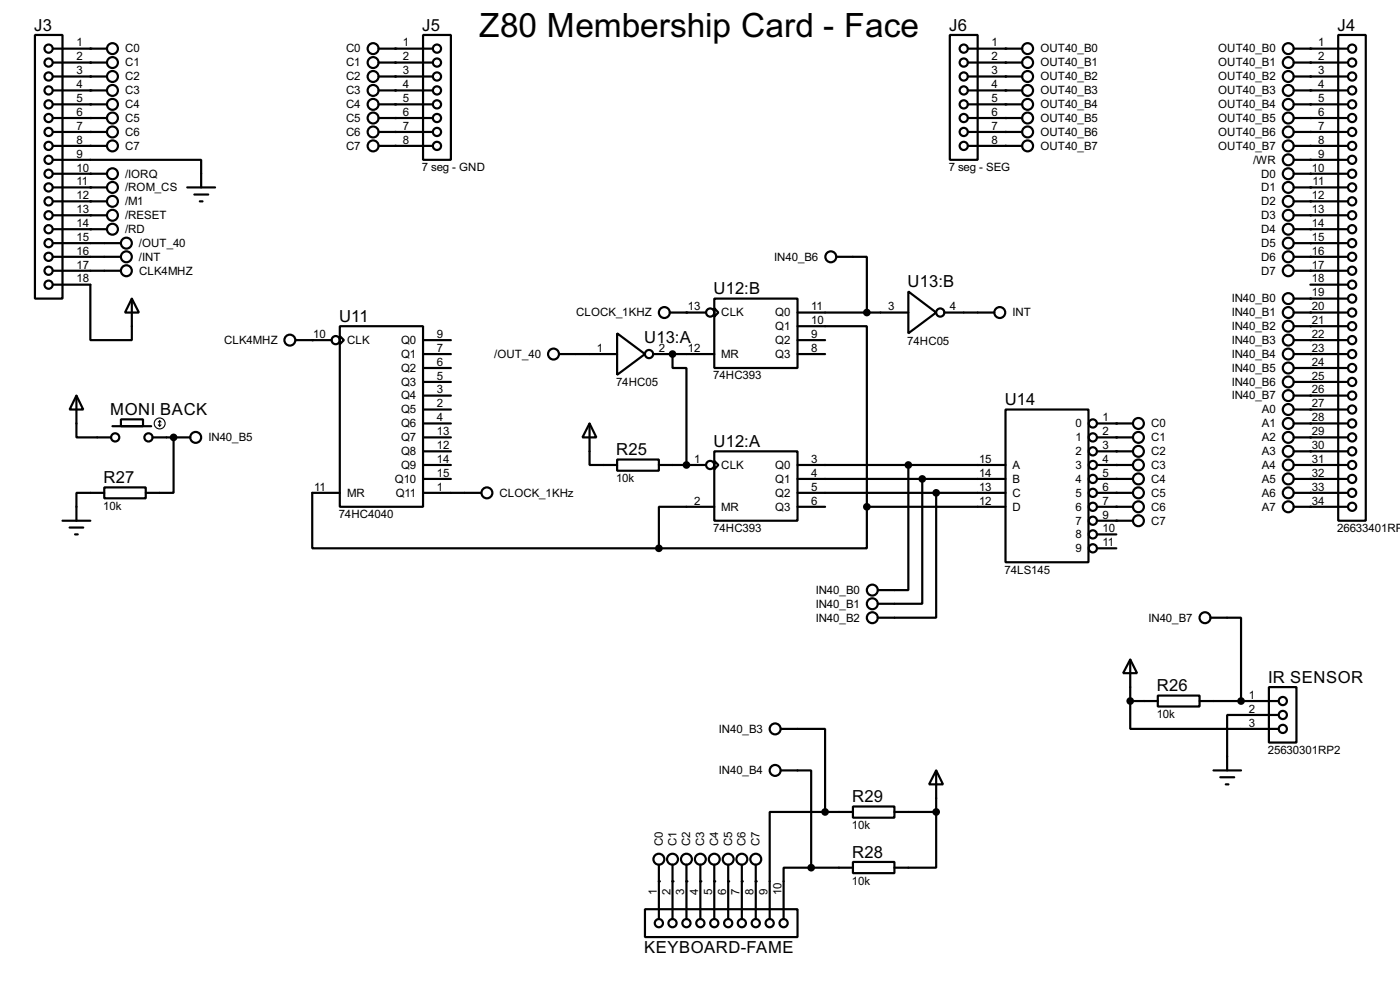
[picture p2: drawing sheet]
<svg xmlns="http://www.w3.org/2000/svg" width="256mm" height="180mm" viewBox="0 0 256 180" stroke-linecap="round" stroke-linejoin="round" font-family="sans-serif">
<g fill="#000">
<circle cx="16.6" cy="14" r=".2"/>
<circle cx="16.6" cy="8.9" r=".2"/>
<circle cx="16.6" cy="19.1" r=".2"/>
<circle cx="16.6" cy="11.5" r=".2"/>
<circle cx="16.6" cy="16.6" r=".2"/>
<circle cx="72.4" cy="8.9" r=".2"/>
<circle cx="72.4" cy="16.6" r=".2"/>
<circle cx="72.4" cy="19.1" r=".2"/>
<circle cx="72.4" cy="11.5" r=".2"/>
<circle cx="72.4" cy="14" r=".2"/>
<circle cx="184.2" cy="11.5" r=".2"/>
<circle cx="184.2" cy="16.6" r=".2"/>
<circle cx="184.2" cy="19.1" r=".2"/>
<circle cx="184.2" cy="8.9" r=".2"/>
<circle cx="184.2" cy="14" r=".2"/>
<circle cx="240.1" cy="19.1" r=".2"/>
<circle cx="240.1" cy="8.9" r=".2"/>
<circle cx="240.1" cy="16.6" r=".2"/>
<circle cx="240.1" cy="11.5" r=".2"/>
<circle cx="240.1" cy="14" r=".2"/>
<circle cx="16.6" cy="31.8" r=".2"/>
<circle cx="16.6" cy="36.9" r=".2"/>
<circle cx="16.6" cy="21.6" r=".2"/>
<circle cx="16.6" cy="24.2" r=".2"/>
<circle cx="16.6" cy="26.7" r=".2"/>
<circle cx="16.6" cy="34.3" r=".2"/>
<circle cx="16.6" cy="39.4" r=".2"/>
<circle cx="72.4" cy="24.2" r=".2"/>
<circle cx="72.4" cy="26.7" r=".2"/>
<circle cx="72.4" cy="21.6" r=".2"/>
<circle cx="184.2" cy="24.2" r=".2"/>
<circle cx="184.2" cy="21.6" r=".2"/>
<circle cx="184.2" cy="26.7" r=".2"/>
<circle cx="240.1" cy="24.2" r=".2"/>
<circle cx="240.1" cy="29.3" r=".2"/>
<circle cx="240.1" cy="34.3" r=".2"/>
<circle cx="240.1" cy="21.6" r=".2"/>
<circle cx="240.1" cy="26.7" r=".2"/>
<circle cx="240.1" cy="31.8" r=".2"/>
<circle cx="240.1" cy="36.9" r=".2"/>
<circle cx="240.1" cy="39.4" r=".2"/>
<circle cx="16.6" cy="42" r=".2"/>
<circle cx="125.8" cy="57.2" r=".2"/>
<circle cx="240.1" cy="42" r=".2"/>
<circle cx="240.1" cy="59.7" r=".2"/>
<circle cx="240.1" cy="44.5" r=".2"/>
<circle cx="240.1" cy="49.6" r=".2"/>
<circle cx="240.1" cy="54.7" r=".2"/>
<circle cx="240.1" cy="57.2" r=".2"/>
<circle cx="240.1" cy="47" r=".2"/>
<circle cx="57.2" cy="62.3" r=".2"/>
<circle cx="123.2" cy="64.8" r=".2"/>
<circle cx="204.5" cy="77.5" r=".2"/>
<circle cx="240.1" cy="72.4" r=".2"/>
<circle cx="240.1" cy="69.9" r=".2"/>
<circle cx="240.1" cy="75" r=".2"/>
<circle cx="240.1" cy="77.5" r=".2"/>
<circle cx="240.1" cy="64.8" r=".2"/>
<circle cx="240.1" cy="67.4" r=".2"/>
<circle cx="240.1" cy="62.3" r=".2"/>
<circle cx="31.8" cy="80.1" r=".2"/>
<circle cx="125.8" cy="85.1" r=".2"/>
<circle cx="204.5" cy="90.2" r=".2"/>
<circle cx="204.5" cy="95.3" r=".2"/>
<circle cx="204.5" cy="82.6" r=".2"/>
<circle cx="204.5" cy="80.1" r=".2"/>
<circle cx="204.5" cy="85.1" r=".2"/>
<circle cx="204.5" cy="87.7" r=".2"/>
<circle cx="204.5" cy="92.8" r=".2"/>
<circle cx="240.1" cy="87.7" r=".2"/>
<circle cx="240.1" cy="80.1" r=".2"/>
<circle cx="240.1" cy="82.6" r=".2"/>
<circle cx="240.1" cy="85.1" r=".2"/>
<circle cx="240.1" cy="90.2" r=".2"/>
<circle cx="240.1" cy="92.8" r=".2"/>
<circle cx="227.4" cy="128.3" r=".2"/>
<circle cx="120.7" cy="161.3" r=".2"/>
<circle cx="123.2" cy="161.3" r=".2"/>
<circle cx="125.8" cy="161.3" r=".2"/>
<circle cx="128.3" cy="161.3" r=".2"/>
<circle cx="130.9" cy="161.3" r=".2"/>
<circle cx="133.4" cy="161.3" r=".2"/>
<circle cx="135.9" cy="161.3" r=".2"/>
<circle cx="138.5" cy="161.3" r=".2"/>
</g>
<g fill="none" stroke="#000" stroke-width=".4">
<path d="M6.4 6.4h5.1v48.3h-5.1zM9.7 11.5h9.9M9.7 14h9.9M9.7 16.6h9.9M9.7 19.1h9.9M9.7 8.9h9.9M69.4 11.5h9.9M69.4 14h9.9M69.4 16.6h9.9M69.4 19.1h9.9M69.4 8.9h9.9M77.5 6.4h5.1v22.9h-5.1z"/>
<path d="M174 6.4h5.1v22.9h-5.1zM177.3 11.5h10M177.3 14h10M177.3 16.6h10M177.3 19.1h10M177.3 8.9h10M237 11.5h9.9M237 14h9.9M237 16.6h9.9M237 19.1h9.9M237 8.9h9.9M245.2 6.4h5v88.9h-5z"/>
<path d="M9.7 29.3h27.2v5M9.7 34.3h9.9M9.7 36.9h9.9M9.7 21.6h9.9M9.7 24.2h9.9M9.7 26.7h9.9M9.7 31.8h9.9M9.7 39.4h9.9M34.3 34.3h5.1M35.6 35.6h2.6M36.6 36.9h.5M69.4 21.6h9.9"/>
<path d="M69.4 24.2h9.9M69.4 26.7h9.9M177.3 21.6h10M177.3 24.2h10M177.3 26.7h10M237 34.3h9.9M237 36.9h9.9M237 21.6h9.9M237 24.2h9.9M237 26.7h9.9M237 31.8h9.9M237 39.4h9.9"/>
<path d="M237 29.3h9.9M9.7 52.1h6.9v10.2h7.6v-7.6M9.7 44.5h12.5M9.7 47h12.5M9.7 49.6h12.5M9.7 42h9.9M24.2 54.7l1.3 2.5h-2.6zM62.3 59.7h15.2v33.1h-15.2zM122.7 57.2h6.6M130.9 54.7h15.2v12.7h-15.2zM130.9 56.4l.7 .8-.7 .8zM146.1 59.7h12.7v33.1"/>
<path d="M146.1 57.2h20.3M153.2 47h5.6v10.2M166.4 53.4l5.1 3.8-5.1 3.8zM173 57.2h9.2M237 57.2h9.9M237 44.5h9.9M237 47h9.9M237 49.6h9.9M237 54.7h9.9M237 59.7h9.9M237 42h9.9M240.1 52.1h6.8"/>
<path d="M14 72.4l1.3 2.6h-2.5zM14 72.4v7.7h6.4M20.6 78h7.1M22.2 76.8h4v1.2h-4zM54.2 62.3h6.6M62.3 61.5l.7 .8-.7 .7zM77.5 64.8h5.1M77.5 62.3h5.1M77.5 67.4h5.1M77.5 69.9h5.1M77.5 72.4h5.1M77.5 75h5.1"/>
<path d="M77.5 77.5h5.1M102.4 64.8h10.7M108 77.5l1.3 2.6h-2.6zM108 77.5v7.6h5.1M113.1 61l5.1 3.8-5.1 3.8zM119.7 64.8h11.2M123.2 64.8v2.6h2.6v17.7M146.1 64.8h5.1M146.1 62.3h5.1M184.2 75h15.2v27.9h-15.2zM201 77.5h6.6M237 64.8h9.9"/>
<path d="M237 62.3h9.9M237 67.4h9.9M237 69.9h9.9M237 72.4h9.9M237 75h9.9M237 77.5h9.9M11.5 95.3h5.1M12.8 96.6h2.5M13.8 97.8h.5M19.1 89.2h7.6v2h-7.6zM19.1 90.2h-5.1v5.1M28 80.1h6.9"/>
<path d="M31.8 80.1v10.1h-5.1M62.3 90.2h-5.1v10.2h63.5M77.5 90.2h10.7M77.5 85.1h5.1M77.5 87.7h5.1M77.5 80.1h5.1M77.5 82.6h5.1M113.1 84.1h7.6v2.1h-7.6zM120.7 85.1h8.6M130.9 82.6h15.2v12.7h-15.2zM130.9 84.4l.7 .7-.7 .8zM130.9 92.8h-10.2v7.6"/>
<path d="M146.1 90.2h38.1M146.1 85.1h38.1M146.1 87.7h38.1M146.1 92.8h5.1M158.8 92.8v7.6h-38.1M158.8 92.8h25.4M166.4 85.1v22.9h-5.6M169 87.7v22.8h-8.2M171.5 90.2v22.9h-10.7M201 90.2h6.6M201 85.1h6.6M201 87.7h6.6"/>
<path d="M201 92.8h6.6M201 80.1h6.6M201 82.6h6.6M201 95.3h6.6M201 97.8h3.5M237 90.2h9.9M237 85.1h9.9M237 87.7h9.9M237 92.8h9.9M237 80.1h9.9M237 82.6h9.9M201 100.4h3.5"/>
<path d="M221.8 113.1h5.6v15.2M143.1 133.4h8.1v15.2M207.1 120.7l1.2 2.5h-2.5zM207.1 128.3v5.1h27.1M207.1 128.3h5M207.1 120.7v7.6M212.1 127.3h7.7v2h-7.7zM219.8 128.3h14.4M232.5 125.8h5v10.1h-5zM234.2 130.9h-9.4v10.1M120.7 158.3v9.9M123.2 158.3v9.9"/>
<path d="M125.8 158.3v9.9M128.3 158.3v9.9M130.9 158.3v9.9M133.4 158.3v9.9M135.9 158.3v9.9M138.5 158.3v9.9M143.1 141h5.5v17.8M148.6 158.8h-5v9.4M148.6 158.8h7.7M151.2 148.6h-10.2v19.6M151.2 148.6h5.1M156.3 157.8h7.6v2h-7.6z"/>
<path d="M156.3 147.6h7.6v2.1h-7.6zM163.9 148.6h7.6M171.5 141l1.3 2.6h-2.6zM171.5 148.6v10.2h-7.6M171.5 141v7.6M222.3 141h5.1M223.6 142.3h2.5M224.6 143.6h.5M118.2 166.4h27.9v5.1h-27.9z"/>
<circle cx="8.9" cy="19.1" r=".75"/>
<circle cx="8.9" cy="11.5" r=".75"/>
<circle cx="8.9" cy="14" r=".75"/>
<circle cx="8.9" cy="8.9" r=".75"/>
<circle cx="8.9" cy="16.6" r=".75"/>
<circle cx="20.6" cy="11.5" r="1"/>
<circle cx="20.6" cy="8.9" r="1"/>
<circle cx="20.6" cy="16.6" r="1"/>
<circle cx="20.6" cy="19.1" r="1"/>
<circle cx="20.6" cy="14" r="1"/>
<circle cx="68.3" cy="8.9" r="1"/>
<circle cx="68.3" cy="11.5" r="1"/>
<circle cx="68.3" cy="19.1" r="1"/>
<circle cx="68.3" cy="14" r="1"/>
<circle cx="68.3" cy="16.6" r="1"/>
<circle cx="80" cy="14" r=".75"/>
<circle cx="80" cy="16.6" r=".75"/>
<circle cx="80" cy="8.9" r=".75"/>
<circle cx="80" cy="11.5" r=".75"/>
<circle cx="80" cy="19.1" r=".75"/>
<circle cx="176.5" cy="14" r=".75"/>
<circle cx="176.5" cy="16.6" r=".75"/>
<circle cx="176.5" cy="8.9" r=".75"/>
<circle cx="176.5" cy="11.5" r=".75"/>
<circle cx="176.5" cy="19.1" r=".75"/>
<circle cx="188.2" cy="8.9" r="1"/>
<circle cx="188.2" cy="11.5" r="1"/>
<circle cx="188.2" cy="14" r="1"/>
<circle cx="188.2" cy="16.6" r="1"/>
<circle cx="188.2" cy="19.1" r="1"/>
<circle cx="236" cy="11.5" r="1"/>
<circle cx="236" cy="8.9" r="1"/>
<circle cx="236" cy="19.1" r="1"/>
<circle cx="236" cy="16.6" r="1"/>
<circle cx="236" cy="14" r="1"/>
<circle cx="247.7" cy="14" r=".75"/>
<circle cx="247.7" cy="16.6" r=".75"/>
<circle cx="247.7" cy="8.9" r=".75"/>
<circle cx="247.7" cy="19.1" r=".75"/>
<circle cx="247.7" cy="11.5" r=".75"/>
<circle cx="8.9" cy="36.9" r=".75"/>
<circle cx="8.9" cy="39.4" r=".75"/>
<circle cx="8.9" cy="31.8" r=".75"/>
<circle cx="8.9" cy="29.3" r=".75"/>
<circle cx="8.9" cy="26.7" r=".75"/>
<circle cx="8.9" cy="34.3" r=".75"/>
<circle cx="8.9" cy="21.6" r=".75"/>
<circle cx="8.9" cy="24.2" r=".75"/>
<circle cx="20.6" cy="36.9" r="1"/>
<circle cx="20.6" cy="31.8" r="1"/>
<circle cx="20.6" cy="39.4" r="1"/>
<circle cx="20.6" cy="26.7" r="1"/>
<circle cx="20.6" cy="34.3" r="1"/>
<circle cx="20.6" cy="21.6" r="1"/>
<circle cx="20.6" cy="24.2" r="1"/>
<circle cx="68.3" cy="26.7" r="1"/>
<circle cx="68.3" cy="24.2" r="1"/>
<circle cx="68.3" cy="21.6" r="1"/>
<circle cx="80" cy="26.7" r=".75"/>
<circle cx="80" cy="21.6" r=".75"/>
<circle cx="80" cy="24.2" r=".75"/>
<circle cx="176.5" cy="26.7" r=".75"/>
<circle cx="176.5" cy="24.2" r=".75"/>
<circle cx="176.5" cy="21.6" r=".75"/>
<circle cx="188.2" cy="26.7" r="1"/>
<circle cx="188.2" cy="24.2" r="1"/>
<circle cx="188.2" cy="21.6" r="1"/>
<circle cx="236" cy="34.3" r="1"/>
<circle cx="236" cy="36.9" r="1"/>
<circle cx="236" cy="26.7" r="1"/>
<circle cx="236" cy="39.4" r="1"/>
<circle cx="236" cy="29.3" r="1"/>
<circle cx="236" cy="31.8" r="1"/>
<circle cx="236" cy="24.2" r="1"/>
<circle cx="236" cy="21.6" r="1"/>
<circle cx="247.7" cy="39.4" r=".75"/>
<circle cx="247.7" cy="26.7" r=".75"/>
<circle cx="247.7" cy="31.8" r=".75"/>
<circle cx="247.7" cy="34.3" r=".75"/>
<circle cx="247.7" cy="29.3" r=".75"/>
<circle cx="247.7" cy="36.9" r=".75"/>
<circle cx="247.7" cy="21.6" r=".75"/>
<circle cx="247.7" cy="24.2" r=".75"/>
<circle cx="8.9" cy="52.1" r=".75"/>
<circle cx="8.9" cy="42" r=".75"/>
<circle cx="8.9" cy="49.6" r=".75"/>
<circle cx="8.9" cy="47" r=".75"/>
<circle cx="8.9" cy="44.5" r=".75"/>
<circle cx="20.6" cy="42" r="1"/>
<circle cx="23.1" cy="47" r="1"/>
<circle cx="23.1" cy="49.6" r="1"/>
<circle cx="23.1" cy="44.5" r="1"/>
<circle cx="121.7" cy="57.2" r="1"/>
<circle cx="130.1" cy="57.2" r=".75"/>
<circle cx="152.2" cy="47" r="1"/>
<circle cx="172.2" cy="57.2" r=".75"/>
<circle cx="183.1" cy="57.2" r="1"/>
<circle cx="236" cy="44.5" r="1"/>
<circle cx="236" cy="42" r="1"/>
<circle cx="236" cy="47" r="1"/>
<circle cx="236" cy="49.6" r="1"/>
<circle cx="236" cy="54.7" r="1"/>
<circle cx="236" cy="57.2" r="1"/>
<circle cx="236" cy="59.7" r="1"/>
<circle cx="247.7" cy="54.7" r=".75"/>
<circle cx="247.7" cy="59.7" r=".75"/>
<circle cx="247.7" cy="57.2" r=".75"/>
<circle cx="247.7" cy="52.1" r=".75"/>
<circle cx="247.7" cy="44.5" r=".75"/>
<circle cx="247.7" cy="42" r=".75"/>
<circle cx="247.7" cy="49.6" r=".75"/>
<circle cx="247.7" cy="47" r=".75"/>
<circle cx="53.1" cy="62.3" r="1"/>
<circle cx="61.5" cy="62.3" r=".75"/>
<circle cx="101.4" cy="64.8" r="1"/>
<circle cx="118.9" cy="64.8" r=".75"/>
<circle cx="200.2" cy="77.5" r=".75"/>
<circle cx="208.5" cy="77.5" r="1"/>
<circle cx="236" cy="62.3" r="1"/>
<circle cx="236" cy="72.4" r="1"/>
<circle cx="236" cy="77.5" r="1"/>
<circle cx="236" cy="64.8" r="1"/>
<circle cx="236" cy="69.9" r="1"/>
<circle cx="236" cy="67.4" r="1"/>
<circle cx="236" cy="75" r="1"/>
<circle cx="247.7" cy="77.5" r=".75"/>
<circle cx="247.7" cy="64.8" r=".75"/>
<circle cx="247.7" cy="72.4" r=".75"/>
<circle cx="247.7" cy="75" r=".75"/>
<circle cx="247.7" cy="67.4" r=".75"/>
<circle cx="247.7" cy="69.9" r=".75"/>
<circle cx="247.7" cy="62.3" r=".75"/>
<circle cx="21.1" cy="80.1" r=".75"/>
<circle cx="27.2" cy="80.1" r=".75"/>
<circle cx="35.8" cy="80.1" r="1"/>
<circle cx="89.2" cy="90.2" r="1"/>
<circle cx="130.1" cy="85.1" r=".75"/>
<circle cx="200.2" cy="80.1" r=".75"/>
<circle cx="200.2" cy="90.2" r=".75"/>
<circle cx="200.2" cy="92.8" r=".75"/>
<circle cx="200.2" cy="87.7" r=".75"/>
<circle cx="200.2" cy="85.1" r=".75"/>
<circle cx="200.2" cy="97.8" r=".75"/>
<circle cx="200.2" cy="95.3" r=".75"/>
<circle cx="200.2" cy="82.6" r=".75"/>
<circle cx="208.5" cy="80.1" r="1"/>
<circle cx="208.5" cy="82.6" r="1"/>
<circle cx="208.5" cy="87.7" r="1"/>
<circle cx="208.5" cy="90.2" r="1"/>
<circle cx="208.5" cy="92.8" r="1"/>
<circle cx="208.5" cy="95.3" r="1"/>
<circle cx="208.5" cy="85.1" r="1"/>
<circle cx="236" cy="90.2" r="1"/>
<circle cx="236" cy="92.8" r="1"/>
<circle cx="236" cy="80.1" r="1"/>
<circle cx="236" cy="87.7" r="1"/>
<circle cx="236" cy="85.1" r="1"/>
<circle cx="236" cy="82.6" r="1"/>
<circle cx="247.7" cy="90.2" r=".75"/>
<circle cx="247.7" cy="82.6" r=".75"/>
<circle cx="247.7" cy="87.7" r=".75"/>
<circle cx="247.7" cy="85.1" r=".75"/>
<circle cx="247.7" cy="92.8" r=".75"/>
<circle cx="247.7" cy="80.1" r=".75"/>
<circle cx="159.8" cy="108" r="1"/>
<circle cx="159.8" cy="110.5" r="1"/>
<circle cx="159.8" cy="113.1" r="1"/>
<circle cx="200.2" cy="100.4" r=".75"/>
<circle cx="220.7" cy="113.1" r="1"/>
<circle cx="142" cy="133.4" r="1"/>
<circle cx="235" cy="130.9" r=".75"/>
<circle cx="235" cy="133.4" r=".75"/>
<circle cx="235" cy="128.3" r=".75"/>
<circle cx="120.7" cy="157.3" r="1"/>
<circle cx="123.2" cy="157.3" r="1"/>
<circle cx="125.7" cy="157.3" r="1"/>
<circle cx="128.3" cy="157.3" r="1"/>
<circle cx="130.8" cy="157.3" r="1"/>
<circle cx="133.4" cy="157.3" r="1"/>
<circle cx="135.9" cy="157.3" r="1"/>
<circle cx="138.4" cy="157.3" r="1"/>
<circle cx="142" cy="141" r="1"/>
<circle cx="120.7" cy="169" r=".75"/>
<circle cx="123.2" cy="169" r=".75"/>
<circle cx="125.7" cy="169" r=".75"/>
<circle cx="128.3" cy="169" r=".75"/>
<circle cx="130.8" cy="169" r=".75"/>
<circle cx="133.4" cy="169" r=".75"/>
<circle cx="135.9" cy="169" r=".75"/>
<circle cx="138.4" cy="169" r=".75"/>
<circle cx="141" cy="169" r=".75"/>
<circle cx="143.5" cy="169" r=".75"/>
</g>
<g fill="#000" stroke="#000" stroke-width=".4">
<circle cx="158.8" cy="57.2" r=".5"/>
<circle cx="123.2" cy="64.8" r=".5"/>
<circle cx="31.8" cy="80.1" r=".5"/>
<circle cx="125.7" cy="85.1" r=".5"/>
<circle cx="158.8" cy="92.8" r=".5"/>
<circle cx="166.4" cy="85.1" r=".5"/>
<circle cx="168.9" cy="87.7" r=".5"/>
<circle cx="171.5" cy="90.2" r=".5"/>
<circle cx="120.7" cy="100.4" r=".5"/>
<circle cx="207" cy="128.3" r=".5"/>
<circle cx="227.3" cy="128.3" r=".5"/>
<circle cx="148.6" cy="158.8" r=".5"/>
<circle cx="151.1" cy="148.6" r=".5"/>
<circle cx="171.5" cy="148.6" r=".5"/>
</g>
<g fill="none" stroke="#000" stroke-width=".2">
<path d="M29 77.8l.3 .2M29.3 77v1M29.3 77l-.3 .3M29.3 77l.2 .3M29.5 77.8l-.2 .2"/>
<circle cx="29.2" cy="77.5" r="1"/>
</g>
<text font-size="6.9" x="87.8" y="6.8">Z80 Membership Card - Face</text>
<g font-size="3.4">
<text x="6.3" y="5.6">J3</text>
<text x="77.4" y="5.6">J5</text>
<text x="173.9" y="5.6">J6</text>
<text x="245" y="5.6">J4</text>
<text x="130.7" y="53.9">U12:B</text>
<text x="166.3" y="52.6">U13:B</text>
<text x="62.1" y="58.9">U11</text>
<text x="118" y="62.8">U13:A</text>
<text x="20.2" y="76">MONI BACK</text>
<text x="184.1" y="74.1">U14</text>
<text x="112.9" y="83.3">R25</text>
<text x="130.7" y="81.8">U12:A</text>
<text x="19" y="88.4">R27</text>
<text x="232.3" y="125">IR SENSOR</text>
<text x="212" y="126.5">R26</text>
<text x="156.1" y="146.8">R29</text>
<text x="156.1" y="157">R28</text>
<text x="118" y="174.5">KEYBOARD-FAME</text>
</g>
<g font-size="2.4">
<text x="14" y="8.5">1</text>
<text x="14" y="11.1">2</text>
<text x="22.9" y="9.6">C0</text>
<text x="63.4" y="9.6">C0</text>
<text x="73.8" y="8.5">1</text>
<text x="73.8" y="11.1">2</text>
<text x="181.7" y="8.5">1</text>
<text x="181.7" y="11.1">2</text>
<text x="190.6" y="9.6">OUT40_B0</text>
<text x="223.2" y="9.6">OUT40_B0</text>
<text x="241.5" y="8.5">1</text>
<text x="241.5" y="11.1">2</text>
<text x="14" y="13.6">3</text>
<text x="14" y="16.2">4</text>
<text x="22.9" y="12.2">C1</text>
<text x="22.9" y="14.7">C2</text>
<text x="22.9" y="17.3">C3</text>
<text x="63.4" y="12.2">C1</text>
<text x="63.4" y="14.7">C2</text>
<text x="63.4" y="17.3">C3</text>
<text x="73.8" y="13.6">3</text>
<text x="73.8" y="16.2">4</text>
<text x="181.7" y="13.6">3</text>
<text x="181.7" y="16.2">4</text>
<text x="190.6" y="12.2">OUT40_B1</text>
<text x="190.6" y="14.7">OUT40_B2</text>
<text x="190.6" y="17.3">OUT40_B3</text>
<text x="223.2" y="12.2">OUT40_B1</text>
<text x="223.2" y="14.7">OUT40_B2</text>
<text x="223.2" y="17.3">OUT40_B3</text>
<text x="241.5" y="13.6">3</text>
<text x="241.5" y="16.2">4</text>
<text x="14" y="18.7">5</text>
<text x="14" y="21.2">6</text>
<text x="14" y="23.8">7</text>
<text x="22.9" y="19.8">C4</text>
<text x="22.9" y="22.3">C5</text>
<text x="63.4" y="19.8">C4</text>
<text x="63.4" y="22.3">C5</text>
<text x="73.8" y="18.7">5</text>
<text x="73.8" y="21.2">6</text>
<text x="73.8" y="23.8">7</text>
<text x="181.7" y="18.7">5</text>
<text x="181.7" y="21.2">6</text>
<text x="181.7" y="23.8">7</text>
<text x="190.6" y="19.8">OUT40_B4</text>
<text x="190.6" y="22.3">OUT40_B5</text>
<text x="223.2" y="19.8">OUT40_B4</text>
<text x="223.2" y="22.3">OUT40_B5</text>
<text x="241.5" y="18.7">5</text>
<text x="241.5" y="21.2">6</text>
<text x="241.5" y="23.8">7</text>
<text x="14" y="26.3">8</text>
<text x="14" y="28.9">9</text>
<text x="22.9" y="24.9">C6</text>
<text x="22.9" y="27.4">C7</text>
<text x="63.4" y="24.9">C6</text>
<text x="63.4" y="27.4">C7</text>
<text x="73.8" y="26.3">8</text>
<text x="181.7" y="26.3">8</text>
<text x="190.6" y="24.9">OUT40_B6</text>
<text x="190.6" y="27.4">OUT40_B7</text>
<text x="223.2" y="24.9">OUT40_B6</text>
<text x="223.2" y="27.4">OUT40_B7</text>
<text x="229.6" y="30">/WR</text>
<text x="241.5" y="26.3">8</text>
<text x="241.5" y="28.9">9</text>
<text x="14" y="31.4">10</text>
<text x="14" y="33.9">11</text>
<text x="22.9" y="32.5">/IORQ</text>
<text x="22.9" y="35">/ROM_CS</text>
<text x="77.3" y="31.4">7 seg - GND</text>
<text x="173.8" y="31.4">7 seg - SEG</text>
<text x="231" y="32.5">D0</text>
<text x="231" y="35">D1</text>
<text x="240.3" y="31.4">10</text>
<text x="240.5" y="33.9">11</text>
<text x="14" y="36.5">12</text>
<text x="14" y="39">13</text>
<text x="14" y="41.6">14</text>
<text x="22.9" y="37.6">/M1</text>
<text x="22.9" y="40.1">/RESET</text>
<text x="231" y="37.6">D2</text>
<text x="231" y="40.1">D3</text>
<text x="240.3" y="36.5">12</text>
<text x="240.3" y="39">13</text>
<text x="240.3" y="41.6">14</text>
<text x="14" y="44.1">15</text>
<text x="14" y="46.6">16</text>
<text x="22.9" y="42.7">/RD</text>
<text x="25.5" y="47.7">/INT</text>
<text x="25.5" y="45.2">/OUT_40</text>
<text x="141.8" y="47.7">IN40_B6</text>
<text x="231" y="45.2">D5</text>
<text x="231" y="42.7">D4</text>
<text x="231" y="47.7">D6</text>
<text x="240.3" y="44.1">15</text>
<text x="240.3" y="46.6">16</text>
<text x="14" y="49.2">17</text>
<text x="14" y="51.7">18</text>
<text x="25.5" y="50.3">CLK4MHZ</text>
<text x="231" y="50.3">D7</text>
<text x="240.3" y="49.2">17</text>
<text x="240.3" y="51.7">18</text>
<text x="105.5" y="57.9">CLOCK_1KHZ</text>
<text x="126" y="56.8">13</text>
<text x="132.1" y="57.9">CLK</text>
<text x="142" y="57.9">Q0</text>
<text x="148.6" y="56.8">11</text>
<text x="148.6" y="59.3">10</text>
<text x="162.7" y="56.8">3</text>
<text x="174" y="56.8">4</text>
<text x="185.5" y="57.9">INT</text>
<text x="225.6" y="55.4">IN40_B0</text>
<text x="225.6" y="57.9">IN40_B1</text>
<text x="240.3" y="54.3">19</text>
<text x="240.3" y="56.8">20</text>
<text x="240.3" y="59.3">21</text>
<text x="41" y="63">CLK4MHZ</text>
<text x="57.4" y="61.9">10</text>
<text x="63.6" y="63">CLK</text>
<text x="73.5" y="63">Q0</text>
<text x="73.5" y="65.5">Q1</text>
<text x="80.1" y="61.9">9</text>
<text x="80.1" y="64.4">7</text>
<text x="90.6" y="65.5">/OUT_40</text>
<text x="109.4" y="64.4">1</text>
<text x="120.7" y="64.4">2</text>
<text x="126" y="64.4">12</text>
<text x="132.1" y="65.5">MR</text>
<text x="142" y="60.4">Q1</text>
<text x="142" y="63">Q2</text>
<text x="142" y="65.5">Q3</text>
<text x="148.6" y="61.9">9</text>
<text x="148.6" y="64.4">8</text>
<text x="166.2" y="63.1">74HC05</text>
<text x="225.6" y="60.4">IN40_B2</text>
<text x="225.6" y="63">IN40_B3</text>
<text x="225.6" y="65.5">IN40_B4</text>
<text x="240.3" y="61.9">22</text>
<text x="240.3" y="64.4">23</text>
<text x="73.5" y="68.1">Q2</text>
<text x="73.5" y="70.6">Q3</text>
<text x="80.1" y="67">6</text>
<text x="80.1" y="69.5">5</text>
<text x="80.1" y="72">3</text>
<text x="112.9" y="70.7">74HC05</text>
<text x="130.7" y="69.5">74HC393</text>
<text x="225.6" y="68.1">IN40_B5</text>
<text x="225.6" y="70.6">IN40_B6</text>
<text x="240.3" y="67">24</text>
<text x="240.3" y="69.5">25</text>
<text x="240.3" y="72">26</text>
<text x="73.5" y="73.1">Q4</text>
<text x="73.5" y="75.7">Q5</text>
<text x="80.1" y="74.6">2</text>
<text x="80.1" y="77.1">4</text>
<text x="202" y="77.1">1</text>
<text x="225.6" y="73.1">IN40_B7</text>
<text x="231.2" y="75.7">A0</text>
<text x="240.3" y="74.6">27</text>
<text x="240.3" y="77.1">28</text>
<text x="38.2" y="80.8">IN40_B5</text>
<text x="73.5" y="78.2">Q6</text>
<text x="73.5" y="80.8">Q7</text>
<text x="73.5" y="83.3">Q8</text>
<text x="80.1" y="79.7">13</text>
<text x="80.1" y="82.2">12</text>
<text x="197" y="78.2">0</text>
<text x="197" y="80.8">1</text>
<text x="197" y="83.3">2</text>
<text x="202" y="79.7">2</text>
<text x="202" y="82.2">3</text>
<text x="210.9" y="80.8">C1</text>
<text x="210.9" y="83.3">C2</text>
<text x="210.9" y="78.2">C0</text>
<text x="231.2" y="78.2">A1</text>
<text x="231.2" y="83.3">A3</text>
<text x="231.2" y="80.8">A2</text>
<text x="240.3" y="79.7">29</text>
<text x="240.3" y="82.2">30</text>
<text x="57.6" y="89.8">11</text>
<text x="72.3" y="88.4">Q10</text>
<text x="73.5" y="85.8">Q9</text>
<text x="80.1" y="84.7">14</text>
<text x="80.1" y="87.3">15</text>
<text x="80.1" y="89.8">1</text>
<text x="112.9" y="88.2">10k</text>
<text x="127.2" y="84.7">1</text>
<text x="132.1" y="85.8">CLK</text>
<text x="142" y="85.8">Q0</text>
<text x="142" y="88.4">Q1</text>
<text x="148.6" y="84.7">3</text>
<text x="148.6" y="87.3">4</text>
<text x="148.6" y="89.8">5</text>
<text x="179.4" y="84.7">15</text>
<text x="179.4" y="87.3">14</text>
<text x="179.4" y="89.8">13</text>
<text x="185.5" y="85.8">A</text>
<text x="185.5" y="88.4">B</text>
<text x="197" y="85.8">3</text>
<text x="197" y="88.4">4</text>
<text x="202" y="84.7">4</text>
<text x="202" y="87.3">5</text>
<text x="202" y="89.8">6</text>
<text x="210.9" y="85.8">C3</text>
<text x="210.9" y="88.4">C4</text>
<text x="231.2" y="85.8">A4</text>
<text x="231.2" y="88.4">A5</text>
<text x="240.3" y="84.7">31</text>
<text x="240.3" y="87.3">32</text>
<text x="240.3" y="89.8">33</text>
<text x="18.9" y="93.3">10k</text>
<text x="62.1" y="94.9">74HC4040</text>
<text x="63.6" y="90.9">MR</text>
<text x="72.5" y="90.9">Q11</text>
<text x="91.5" y="90.9">CLOCK_1KHz</text>
<text x="127.2" y="92.4">2</text>
<text x="132.1" y="93.5">MR</text>
<text x="142" y="90.9">Q2</text>
<text x="142" y="93.5">Q3</text>
<text x="148.6" y="92.4">6</text>
<text x="179.4" y="92.4">12</text>
<text x="185.5" y="90.9">C</text>
<text x="185.5" y="93.5">D</text>
<text x="197" y="90.9">5</text>
<text x="197" y="93.5">6</text>
<text x="202" y="92.4">7</text>
<text x="202" y="94.9">9</text>
<text x="210.9" y="90.9">C5</text>
<text x="210.9" y="93.5">C6</text>
<text x="231.2" y="93.5">A7</text>
<text x="231.2" y="90.9">A6</text>
<text x="240.3" y="92.4">34</text>
<text x="130.7" y="97.4">74HC393</text>
<text x="197" y="96">7</text>
<text x="197" y="98.5">8</text>
<text x="197" y="101.1">9</text>
<text x="202" y="97.4">10</text>
<text x="202" y="100">11</text>
<text x="210.9" y="96">C7</text>
<text x="245" y="97.4">26633401RP</text>
<text x="184" y="105">74LS145</text>
<text x="149.4" y="108.7">IN40_B0</text>
<text x="149.4" y="111.2">IN40_B1</text>
<text x="149.4" y="113.8">IN40_B2</text>
<text x="210.4" y="113.8">IN40_B7</text>
<text x="211.9" y="131.4">10k</text>
<text x="228.8" y="127.9">1</text>
<text x="228.8" y="130.5">2</text>
<text x="131.7" y="134.1">IN40_B3</text>
<text x="228.8" y="133">3</text>
<text x="131.7" y="141.7">IN40_B4</text>
<text x="232.3" y="138">25630301RP2</text>
<text x="121.4" y="154.9" transform="rotate(-90 121.4 154.9)">C0</text>
<text x="123.9" y="154.9" transform="rotate(-90 123.9 154.9)">C1</text>
<text x="126.5" y="154.9" transform="rotate(-90 126.5 154.9)">C2</text>
<text x="129" y="154.9" transform="rotate(-90 129 154.9)">C3</text>
<text x="131.6" y="154.9" transform="rotate(-90 131.6 154.9)">C4</text>
<text x="134.1" y="154.9" transform="rotate(-90 134.1 154.9)">C5</text>
<text x="136.6" y="154.9" transform="rotate(-90 136.6 154.9)">C6</text>
<text x="139.2" y="154.9" transform="rotate(-90 139.2 154.9)">C7</text>
<text x="156.1" y="151.8">10k</text>
<text x="156.1" y="161.9">10k</text>
<text x="120.3" y="163.9" transform="rotate(-90 120.3 163.9)">1</text>
<text x="122.8" y="163.9" transform="rotate(-90 122.8 163.9)">2</text>
<text x="125.4" y="163.9" transform="rotate(-90 125.4 163.9)">3</text>
<text x="127.9" y="163.9" transform="rotate(-90 127.9 163.9)">4</text>
<text x="130.5" y="163.9" transform="rotate(-90 130.5 163.9)">5</text>
<text x="133" y="163.9" transform="rotate(-90 133 163.9)">6</text>
<text x="135.5" y="163.9" transform="rotate(-90 135.5 163.9)">7</text>
<text x="138.1" y="163.9" transform="rotate(-90 138.1 163.9)">8</text>
<text x="140.6" y="163.9" transform="rotate(-90 140.6 163.9)">9</text>
<text x="143.2" y="163.9" transform="rotate(-90 143.2 163.9)">10</text>
</g>
</svg>
